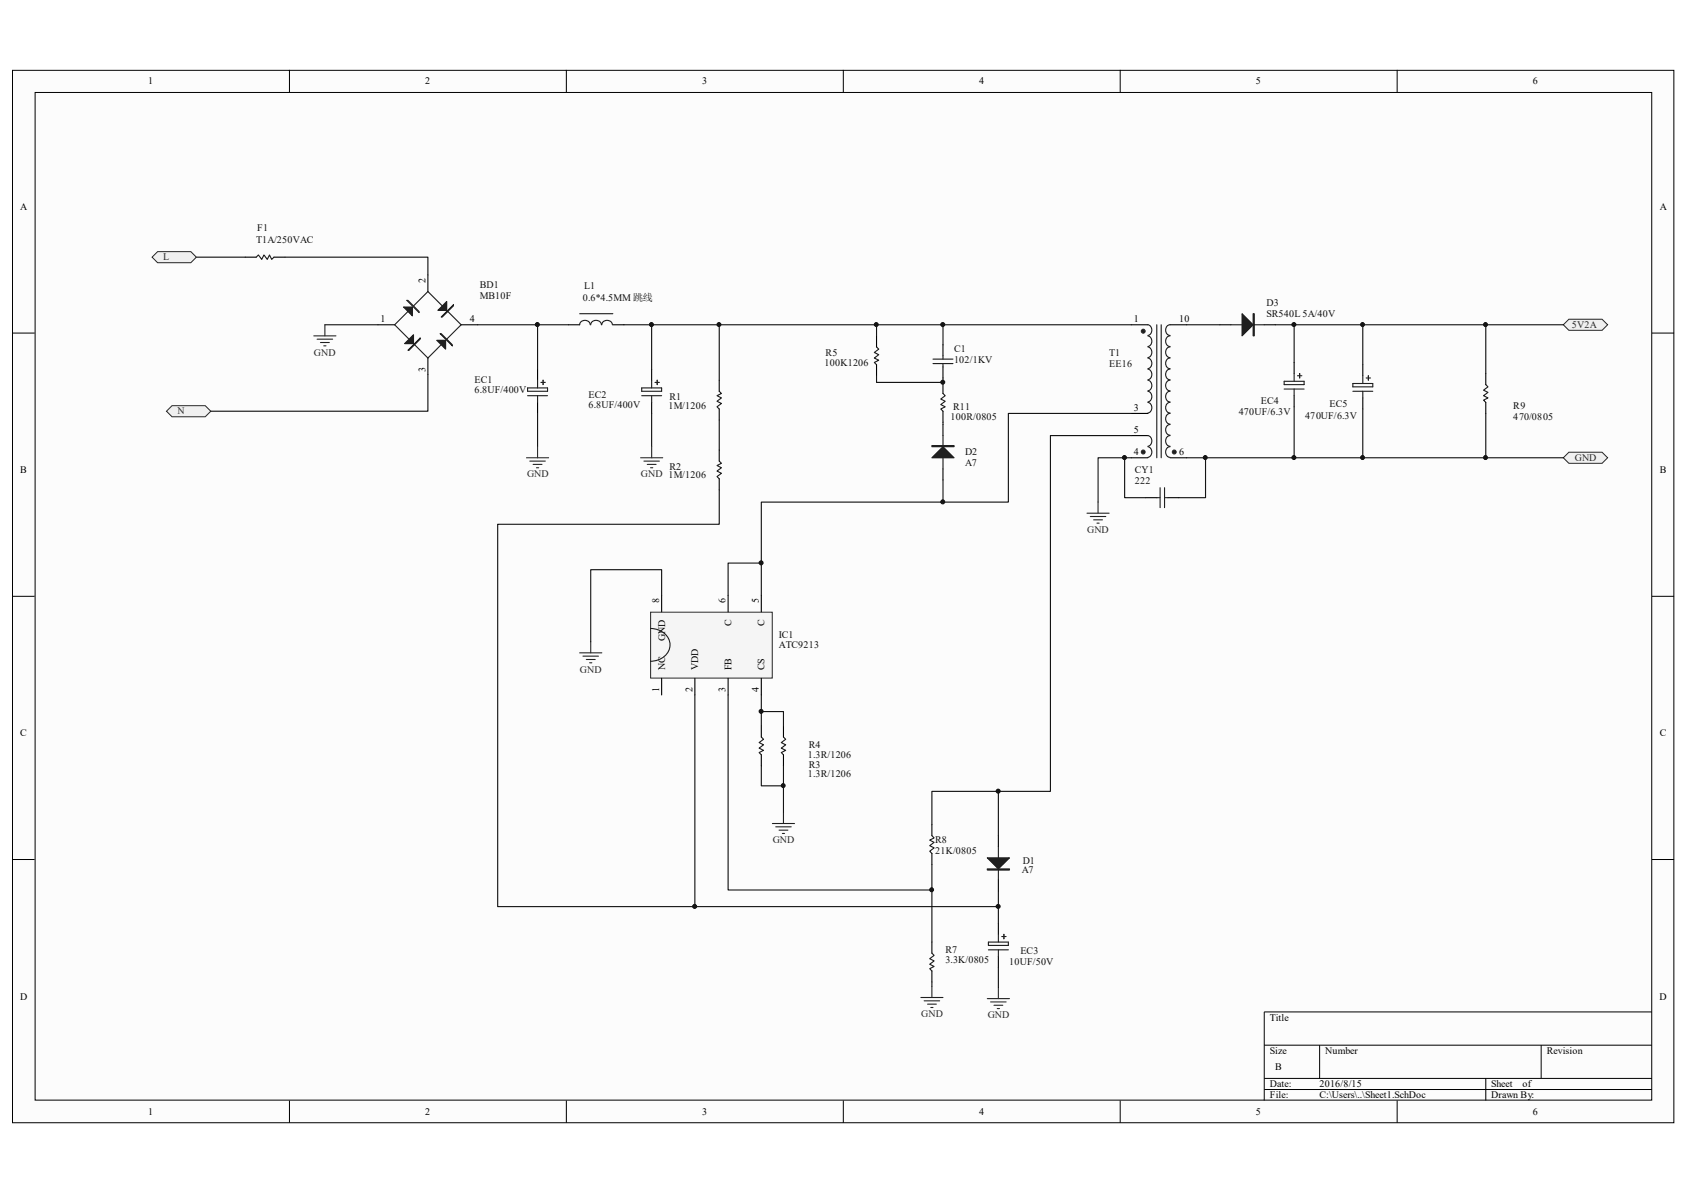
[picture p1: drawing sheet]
<svg xmlns="http://www.w3.org/2000/svg" width="297mm" height="210mm" viewBox="0 0 297 210" stroke-linecap="round" stroke-linejoin="round" font-family="sans-serif">
<path d="M2.3 12.5h292.4v185h-292.4z" fill="#fcfcfc"/>
<path d="M2.2 12.4h292.5v185.1h-292.5z" fill="none" stroke="#000" stroke-width=".18"/>
<path d="M6.3 16.4h284.5v177.2h-284.5z" fill="#fcfcfc"/>
<g fill="none" stroke="#000" stroke-width=".18">
<path d="M6.2 16.3h284.6v177.3h-284.6zM51 12.3v3.9M99.7 12.3v3.9M148.5 12.3v3.9M197.2 12.3v3.9M246 12.3v3.9M2.2 58.6h3.9M290.9 58.6h3.9M2.2 104.9h3.9M290.9 104.9h3.9M2.2 151.2h3.9M290.9 151.2h3.9"/>
<path d="M290.9 178h-68.3v15.6M51 193.6v3.9M99.7 193.6v3.9M148.5 193.6v3.9M197.2 193.6v3.9M222.6 183.9h68.3M222.6 189.7h68.3M222.6 191.7h68.3M232.4 183.9v5.8M246 193.6v3.9M261.6 189.7v3.9M271.4 183.9v5.8"/>
</g>
<g fill="none" stroke="#000" stroke-width=".2">
<path d="M43.2 45.2h1.9M48.2 45.2h2M154.3 59.1v1.9M199.2 57.1h2.9M206 57.1h2.9M214.8 57.1h1.9M222.6 57.1h2M94.7 64.9v2M94.7 70.8v1.9M154.3 64.2v1.9M166 60.7v1.9M166 64.6v1.9"/>
<path d="M166 74.7v1.9M199.2 76.6h2.9M199.2 72.7h2.9M227.9 63.8v1.9M227.9 69.6v2M261.6 65.7v2M261.6 70.8v1.9M166 82.5v1.9M199.2 80.5h2.9M206 80.5h2.9M137.9 127.7v2M137.9 132.8v2"/>
<path d="M164.1 145.1v1.9M164.1 150.2v1.9M175.8 147v2M175.8 154.8v2M164.1 165.8v1.9M164.1 170.8v2M175.8 162.4v2M175.8 168.3v1.9"/>
</g>
<g fill="none" stroke="#1c1c1c" stroke-width=".2">
<path d="M45.1 45.2l.4-.3 .6 .7 .4-.7 .6 .7 .4-.7 .3 .7 .4-.4M202.1 59.1a.97 .97 0 0 1 .7 .9 .97 .97 0 0 1-.7 1M202.1 57.1a.98 .98 0 0 1 .7 1 .98 .98 0 0 1-.7 .9M203.7 57.1v23.4M204.5 57.1v23.4M206 59.1a.95 .95 0 0 0-.8 .9 .95 .95 0 0 0 .8 1M206 57.1a.95 .95 0 0 0-.8 1 .95 .95 0 0 0 .8 .9M216.7 57.1h5.9M92.9 68.3h3.5v.5h-3.5zM92.9 69.6h3.5M94.7 66.9v1.4M94.7 69.6v1.2"/>
<path d="M95.2 67.3h.8M95.6 66.9v.8M154.3 61l.4 .4-.8 .6 .8 .4-.8 .6 .8 .4-.8 .4 .4 .4M164.3 64h3.5M164.3 63.2h3.5M166 62.6v.6M166 64v.6M166 76.6v5.9M202.1 78.6a.97 .97 0 0 1 .7 .9 .97 .97 0 0 1-.7 1M202.1 76.6a.98 .98 0 0 1 .7 1 .98 .98 0 0 1-.7 .9M202.1 70.8a.97 .97 0 0 1 .7 .9 .97 .97 0 0 1-.7 1M202.1 68.8a.98 .98 0 0 1 .7 1 .98 .98 0 0 1-.7 .9"/>
<path d="M202.1 64.9a.98 .98 0 0 1 .7 1 .98 .98 0 0 1-.7 .9M202.1 66.9a.97 .97 0 0 1 .7 .9 .97 .97 0 0 1-.7 1M202.1 63a.97 .97 0 0 1 .7 .9 .97 .97 0 0 1-.7 1M202.1 61a.98 .98 0 0 1 .7 1 .98 .98 0 0 1-.7 .9M206 74.7a.95 .95 0 0 0-.8 .9 .95 .95 0 0 0 .8 1M206 76.6a.95 .95 0 0 0-.8 1 .95 .95 0 0 0 .8 .9M206 78.6a.95 .95 0 0 0-.8 .9 .95 .95 0 0 0 .8 1M206 72.7a.95 .95 0 0 0-.8 1 .95 .95 0 0 0 .8 .9M206 68.8a.95 .95 0 0 0-.8 1 .95 .95 0 0 0 .8 .9M206 70.8a.95 .95 0 0 0-.8 .9 .95 .95 0 0 0 .8 1M206 61a.95 .95 0 0 0-.8 1 .95 .95 0 0 0 .8 .9M206 63a.95 .95 0 0 0-.8 .9 .95 .95 0 0 0 .8 1"/>
<path d="M206 64.9a.95 .95 0 0 0-.8 1 .95 .95 0 0 0 .8 .9M206 66.9a.95 .95 0 0 0-.8 .9 .95 .95 0 0 0 .8 1M226.1 67.1h3.5v.6h-3.5zM226.1 68.5h3.5M227.9 65.7v1.4M227.9 68.5v1.1M228.5 66.1h.7M228.8 65.7v.8M261.6 67.7l.4 .4-.8 .5 .8 .4-.8 .6 .8 .4-.8 .4 .4 .4M137.9 129.7l.4 .4-.7 .6 .7 .3-.7 .6 .7 .4-.7 .4 .3 .4M164.1 147l.4 .4-.8 .4 .8 .4-.8 .6 .8 .4-.8 .6 .4 .4M175.8 149v5.8"/>
<path d="M164.1 167.7l.4 .4-.8 .6 .8 .4-.8 .6 .8 .3-.8 .4 .4 .4M174 165.8h3.5v.5h-3.5zM174 167.1h3.5M175.8 164.4v1.4M175.8 167.1v1.2M176.4 164.8h.8M176.8 164.4v.8"/>
</g>
<g fill="#1c1c1c" stroke="#1c1c1c" stroke-width=".2">
<path d="M164.1 80.5l1.9-1.9 2 1.9z"/>
<path d="M173.8 150.9h3.9l-1.9 2z"/>
<path d="M218.7 55.2l1.9 1.9-1.9 2z"/>
<path d="M164.1 78.4h3.9v.2h-3.9z" fill-rule="evenodd"/>
<path d="M173.8 152.9h3.9v.2h-3.9z" fill-rule="evenodd"/>
<path d="M220.6 55.2h.2v3.9h-.2z" fill-rule="evenodd"/>
</g>
<g fill="none" stroke="#262626" stroke-width=".2">
<path d="M55.3 59.1h3.9M55.8 59.7h2.8M57.2 57.1v2M56.4 60.3h1.6M57 60.8h.4M94.7 78.6v1.9M92.7 80.5h3.9M93.3 81.1h2.7M93.9 81.7h1.5M94.5 82.3h.3M191.4 90.3h3.9M192 90.9h2.7"/>
<path d="M192.6 91.5h1.5M193.1 92h.4M193.3 88.3v2M102.1 114.9h3.9M102.6 115.4h2.8M103.2 116h1.6M103.8 116.6h.4M104 112.9v2M136 144.9h3.9M136.6 145.5h2.7M137.2 146.1h1.5M137.8 146.6h.3"/>
<path d="M137.9 142.9v2M162.1 175.5h3.9M162.7 176.1h2.7M163.3 176.7h1.6M163.9 177.3h.4M164.1 173.6v1.9"/>
</g>
<path d="M34.6 45.2h8.6M94.7 57.1v7.8M261.6 57.1v8.6M94.7 72.7v5.9M261.6 72.7v7.8M199.2 80.5h-5.9v7.8" fill="none" stroke="#0e0e0e" stroke-width=".2"/>
<g fill="#f0f0f0" stroke="#262626" stroke-width=".18">
<path d="M275.3 80.5l.9-.9h5.9l1 .9-1 1h-5.9z" fill-rule="evenodd"/>
<path d="M27.7 44.3h5.9l1 .9-1 1h-5.9l-.9-1z" fill-rule="evenodd"/>
<path d="M29.3 72.4l1-1h5.8l1 1-1 .9h-5.8z" fill-rule="evenodd"/>
<path d="M275.3 57.1l.9-.9h5.9l1 .9-1 1h-5.9z" fill-rule="evenodd"/>
</g>
<g fill="none" stroke="#000" stroke-width=".2">
<path d="M66.6 57.1h2.9M75.3 48.4v2.9M81.2 57.1h2.9M100.1 57.1h2M107.9 57.1h2M75.3 63v2.9M114.7 64.9v2M114.7 70.8v1.9M126.6 66.9v1.9M126.6 72v1.9M126.6 79.2v1.9M166 67.3v1.9"/>
<path d="M166 72.4v1.9M240 64.2v1.9M240 70v2M126.6 84.2v2M201.7 87.6h2M205.6 87.6h2M134 127.7v2M134 132.8v2"/>
</g>
<g fill="none" stroke="#1c1c1c" stroke-width=".2">
<path d="M71.6 52.9h.2l2 1.9v.2zM71.8 54.8l-2.3 2.3 2.5 2.6M72.8 53.8l2.5-2.5 2.6 2.5M74 59.5v.2l-2 1.9h-.2zM77.5 58.7h.2l1.9 2v.1zM77.7 55.8l2.1-2.2v.2l-1.9 2zM78.9 54.8l2.3 2.3-2.5 2.6M102.1 57.1a.94 .94 0 0 1 .9-.7 .94 .94 0 0 1 .9 .7M102.1 55.2h5.8M104 57.1a.95 .95 0 0 1 .9-.7 .95 .95 0 0 1 1 .7M106 57.1a.94 .94 0 0 1 .9-.7 .94 .94 0 0 1 .9 .7M73 60.7l2.3 2.3 2.4-2.3"/>
<path d="M113 68.3h3.5v.5h-3.5zM113 69.6h3.5M114.7 66.9v1.4M114.7 69.6v1.2M115.3 67.3h.8M115.7 66.9v.8M126.6 68.8l.4 .4-.8 .4 .8 .4-.8 .6 .8 .4-.8 .6 .4 .4M166 69.2l.4 .4-.8 .6 .8 .4-.8 .6 .8 .4-.8 .4 .4 .4M238.2 67.5h3.5v.6h-3.5zM238.2 68.8h3.5M240 66.1v1.4M240 68.8v1.2"/>
<path d="M240.5 66.5h.8M240.9 66.1v.8M126.6 81.1l.4 .4-.8 .4 .8 .4-.8 .6 .8 .4-.8 .6 .4 .3M203.7 87.6h.6M204.3 85.8v3.5M205 87.6h.6M205 85.8v3.5M134 129.7l.4 .4-.7 .6 .7 .3-.7 .6 .7 .4-.7 .4 .3 .4"/>
</g>
<g fill="none" stroke="#0e0e0e" stroke-width=".2">
<path d="M50.2 45.2h25.1v3.2M57.2 57.1h9.4M84.1 57.1h16M109.9 57.1h56.1M114.7 57.1v7.8M126.6 57.1v9.8M154.3 57.1v2M199.2 57.1h-33.2v3.6M208.9 57.1h5.9M224.6 57.1h15.4v7.1M227.9 57.1v6.7M240 57.1h35.3"/>
<path d="M75.3 65.9v6.5h-38.2M114.7 72.7v5.9M126.6 73.9v5.3M154.3 66.1v1.2h11.7v-.8M166 74.3v.4M199.2 76.6h-14.2v62.6h-9.2v7.8M199.2 72.7h-21.7v15.6h-11.5v-3.9M227.9 71.6v8.9h47.4M240 72v8.5M198 80.5v7.1h3.7M208.9 80.5h19M212.3 80.5v7.1h-4.7"/>
<path d="M175.8 156.8v5.6M164.1 172.8v.8M175.8 170.2v3.6"/>
</g>
<g fill="#262626" stroke="#262626" stroke-width=".18">
<circle cx="201.3" cy="79.5" r=".35"/>
<circle cx="201.3" cy="58.3" r=".35"/>
<circle cx="206.7" cy="79.5" r=".35"/>
</g>
<g fill="#1c1c1c" stroke="#1c1c1c" stroke-width=".2">
<path d="M71.1 54h1.5v1.6z"/>
<path d="M78.7 53v1.6h-1.6z"/>
<path d="M76.9 59.9h1.6v1.5z"/>
<path d="M72.8 58.9v1.6h-1.6z"/>
</g>
<path d="M114.7 78.6v1.9M112.8 80.5h3.9M113.4 81.1h2.7M114 81.7h1.5M114.5 82.3h.4M173.8 175.7h3.9M174.4 176.3h2.8M175 176.9h1.6M175.6 177.5h.4M175.8 173.8v1.9" fill="none" stroke="#262626" stroke-width=".2"/>
<path d="M114.6 107.8h21.4v11.5h-21.4z" fill="#f5f5f5"/>
<path d="M114.6 107.7h21.4v11.6h-21.4z" fill="none" stroke="#262626" stroke-width=".18"/>
<path d="M116.5 104.7v2.9M116.5 119.3v3M122.3 119.3v3M128.2 104.7v2.9M128.2 119.3v3M134 104.7v2.9M134 119.3v3" fill="none" stroke="#000" stroke-width=".2"/>
<path d="M114.5 110.6a3.1 3.1 0 0 1 3.4 3.4 3.3 3.3 0 0 1-3.4 2.3" fill="none" stroke="#1c1c1c" stroke-width=".2"/>
<path d="M126.6 86.2v6h-39v67.3h34.7M134 99.1h-5.8v5.6M166 88.3h-32v16.4M116.5 104.7v-4.5h-12.5v12.7M122.3 122.3v37.2h53.5M128.2 122.3v34.3h35.9M134 125.2h3.9v2.5M134 134.8v3.5h3.9M134 122.3v5.4M137.9 134.8v8.1M175.8 139.2h-11.7v5.9M164.1 152.1v13.7" fill="none" stroke="#0e0e0e" stroke-width=".2"/>
<g fill="#0e0e0e" stroke="#0e0e0e" stroke-width=".18">
<circle cx="94.6" cy="57.1" r=".35"/>
<circle cx="114.7" cy="57.1" r=".35"/>
<circle cx="122.3" cy="159.5" r=".35"/>
<circle cx="126.6" cy="57.1" r=".35"/>
<circle cx="134" cy="125.2" r=".35"/>
<circle cx="134" cy="99" r=".35"/>
<circle cx="137.9" cy="138.2" r=".35"/>
<circle cx="154.3" cy="57.1" r=".35"/>
<circle cx="164" cy="156.6" r=".34"/>
<circle cx="166" cy="88.3" r=".35"/>
<circle cx="166" cy="67.2" r=".35"/>
<circle cx="166" cy="57.1" r=".35"/>
<circle cx="175.8" cy="159.5" r=".35"/>
<circle cx="175.7" cy="139.2" r=".35"/>
<circle cx="198" cy="80.5" r=".35"/>
<circle cx="212.2" cy="80.5" r=".35"/>
<circle cx="227.8" cy="80.5" r=".35"/>
<circle cx="227.8" cy="57.1" r=".35"/>
<circle cx="239.9" cy="80.5" r=".35"/>
<circle cx="239.9" cy="57.1" r=".35"/>
<circle cx="261.6" cy="80.5" r=".35"/>
<circle cx="261.6" cy="57.1" r=".35"/>
</g>
<g font-size="1.8">
<text x="26.1" y="14.8">1</text>
<text x="74.8" y="14.8">2</text>
<text x="123.6" y="14.8">3</text>
<text x="172.4" y="14.8">4</text>
<text x="221.1" y="14.8">5</text>
<text x="269.9" y="14.8">6</text>
<text x="3.6" y="36.9">A</text>
<text x="292.3" y="36.9">A</text>
<text x="74.9" y="49.7" transform="rotate(-90 74.9 49.7)">2</text>
<text x="67" y="56.7">1</text>
<text x="82.7" y="56.7">4</text>
<text x="199.6" y="56.7">1</text>
<text x="207.6" y="56.7">10</text>
<text x="74.9" y="65.4" transform="rotate(-90 74.9 65.4)">3</text>
<text x="199.6" y="76.2">5</text>
<text x="199.6" y="72.3">3</text>
<text x="3.6" y="83.2">B</text>
<text x="199.6" y="80.1">4</text>
<text x="207.6" y="80.1">6</text>
<text x="292.3" y="83.2">B</text>
<text x="116.1" y="106.1" transform="rotate(-90 116.1 106.1)">8</text>
<text x="127.8" y="106.1" transform="rotate(-90 127.8 106.1)">6</text>
<text x="133.6" y="106.1" transform="rotate(-90 133.6 106.1)">5</text>
<text x="117.1" y="112.8" transform="rotate(-90 117.1 112.8)">GND</text>
<text x="128.8" y="110.2" transform="rotate(-90 128.8 110.2)">C</text>
<text x="134.6" y="110.2" transform="rotate(-90 134.6 110.2)">C</text>
<text x="117.1" y="118" transform="rotate(-90 117.1 118)">NC</text>
<text x="122.9" y="118" transform="rotate(-90 122.9 118)">VDD</text>
<text x="128.8" y="118" transform="rotate(-90 128.8 118)">FB</text>
<text x="134.6" y="118" transform="rotate(-90 134.6 118)">CS</text>
<text x="116.1" y="121.8" transform="rotate(-90 116.1 121.8)">1</text>
<text x="121.9" y="121.8" transform="rotate(-90 121.9 121.8)">2</text>
<text x="127.8" y="121.8" transform="rotate(-90 127.8 121.8)">3</text>
<text x="133.6" y="121.8" transform="rotate(-90 133.6 121.8)">4</text>
<text x="3.6" y="129.6">C</text>
<text x="292.3" y="129.6">C</text>
<text x="3.6" y="175.9">D</text>
<text x="223.6" y="179.6">Title</text>
<text x="292.2" y="175.9">D</text>
<text x="223.6" y="185.4">Size</text>
<text x="233.3" y="185.4">Number</text>
<text x="272.4" y="185.4">Revision</text>
<text x="223.6" y="191.3">Date:</text>
<text x="224.5" y="188.3">B</text>
<text x="232.3" y="191.3">2016/8/15</text>
<text x="262.6" y="191.3">Sheet</text>
<text x="268.1" y="191.3">of</text>
<text x="26.1" y="196.1">1</text>
<text x="74.8" y="196.1">2</text>
<text x="123.6" y="196.1">3</text>
<text x="172.4" y="196.1">4</text>
<text x="221.1" y="196.1">5</text>
<text x="223.6" y="193.2">File:</text>
<text x="232.3" y="193.2">C:\Users\..\Sheet1.SchDoc</text>
<text x="262.6" y="193.2">Drawn By:</text>
<text x="269.9" y="196.1">6</text>
</g>
<g font-size="1.8" fill="#0e0e0e">
<text x="45.3" y="40.6">F1</text>
<text x="45.1" y="42.7">T1A/250VAC</text>
<text x="84.5" y="50.6">BD1</text>
<text x="84.5" y="52.6">MB10F</text>
<text x="102.6" y="53">0.6*4.5MM 跳线</text>
<text x="102.9" y="50.9">L1</text>
<text x="223" y="53.8">D3</text>
<text x="223" y="55.7">SR540L 5A/40V</text>
<text x="145.2" y="64.4">100K1206</text>
<text x="145.4" y="62.6">R5</text>
<text x="168" y="62">C1</text>
<text x="168" y="63.9">102/1KV</text>
<text x="195.3" y="62.6">T1</text>
<text x="195.3" y="64.5">EE16</text>
<text x="83.6" y="67.4">EC1</text>
<text x="83.6" y="69.2">6.8UF/400V</text>
<text x="103.6" y="69.9">EC2</text>
<text x="103.6" y="71.7">6.8UF/400V</text>
<text x="117.7" y="71.9">1M/1206</text>
<text x="117.9" y="70.4">R1</text>
<text x="222" y="71.1">EC4</text>
<text x="234.1" y="71.6">EC5</text>
<text x="266.4" y="71.9">R9</text>
<text x="167.4" y="73.8">100R/0805</text>
<text x="167.8" y="72.2">R11</text>
<text x="218.1" y="73.1">470UF/6.3V</text>
<text x="229.8" y="73.7">470UF/6.3V</text>
<text x="266.4" y="73.8">470/0805</text>
<text x="117.9" y="82.6">R2</text>
<text x="169.9" y="80.1">D2</text>
<text x="169.9" y="82.1">A7</text>
<text x="199.8" y="83.2">CY1</text>
<text x="199.8" y="85.2">222</text>
<text x="137.2" y="112.3">IC1</text>
<text x="137.2" y="114.1">ATC9213</text>
<text x="142.4" y="131.6">R4</text>
<text x="142.2" y="136.7">1.3R/1206</text>
<text x="142.2" y="133.4">1.3R/1206</text>
<text x="142.4" y="135.1">R3</text>
<text x="164.7" y="148.4">R8</text>
<text x="164.7" y="150.3">21K/0805</text>
<text x="179.9" y="153.6">A7</text>
<text x="180.1" y="152.1">D1</text>
<text x="166.5" y="167.7">R7</text>
<text x="179.7" y="167.9">EC3</text>
<text x="166.5" y="169.4">3.3K/0805</text>
<text x="177.7" y="169.9">10UF/50V</text>
</g>
<g font-size="1.8" fill="#262626">
<text x="28.7" y="45.8">L</text>
<text x="276.8" y="57.7">5V2A</text>
<text x="55.3" y="62.6">GND</text>
<text x="31.2" y="72.9">N</text>
<text x="277.3" y="81.1">GND</text>
<text x="92.8" y="84">GND</text>
<text x="112.9" y="84">GND 1M/1206</text>
<text x="191.4" y="93.7">GND</text>
<text x="102.1" y="118.4">GND</text>
<text x="136.1" y="148.4">GND</text>
<text x="162.2" y="179">GND</text>
<text x="173.9" y="179.2">GND</text>
</g>
</svg>
